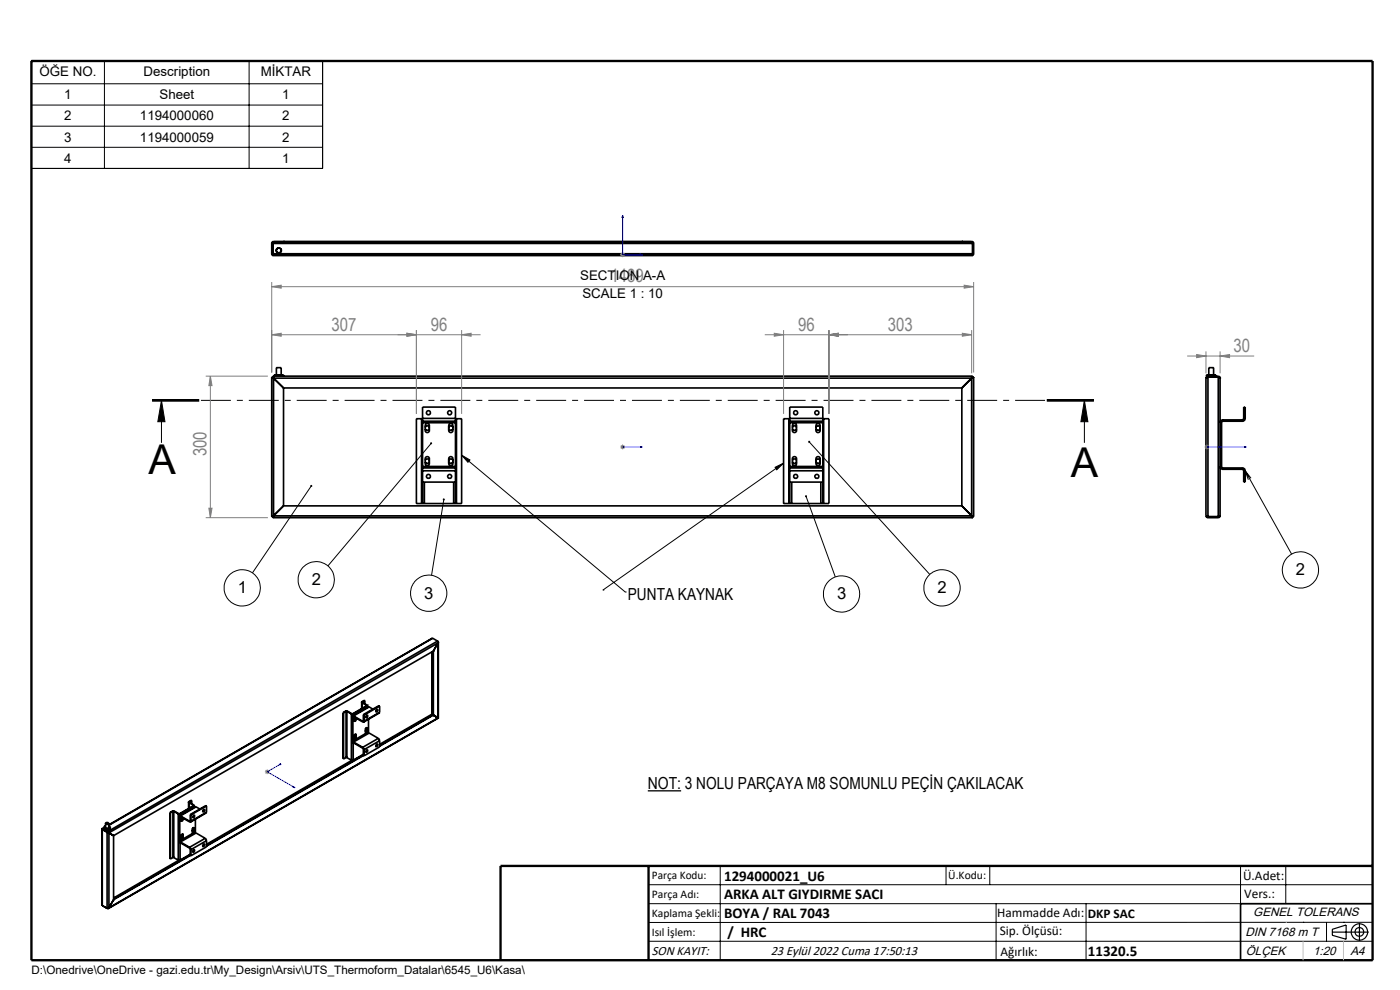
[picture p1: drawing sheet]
<svg xmlns="http://www.w3.org/2000/svg" width="297mm" height="210mm" viewBox="0 0 297 210" stroke-linecap="round" stroke-linejoin="round" font-family="sans-serif">
<g fill="none" stroke="#000" stroke-width=".35">
<path d="M57.7 51.4l.3-.2h148.1l.5 .3v2.4l-.3 .3h-148.4l-.3-.3zM57.9 53.8l.1 .2M57.9 51.6v2.2M57.9 53.8v.1M57.9 53.8h148.4M57.9 51.6h148.4M57.9 51.5v.1M58 51.4l-.1 .2M58 51.4h148.1M60.1 51.2h.1M60.1 51.4h.1M60.1 51.2v.2"/>
<path d="M204 51.2h.1M204 51.4h.1M204 51.2v.2M206.1 51.4l.2 .2M206.3 51.5v.1M206.3 53.8l-.1 .2h-148.2M206.3 53.8v.1M206.3 51.6v2.2M57.9 79.8l.1 .4M57.9 79.8v.2M57.9 79.8h148.4M58.1 79.8v-.3h2v.3"/>
<path d="M58.6 79.5v-1.5h1.1v1.5M206.3 79.8l-.2 .4M206.3 79.8v.2M256.2 79.8h-.3v-.3h2.1v.3M256.3 79.8l-.3 .1-.2 .3M256.3 79.8h2.1M256.3 79.8v30M256.4 79.5v-1.5h1.1v1.5M258.4 79.8l.4 .1v.3M258.4 79.8v30M57.6 80l.4 .2M57.6 80v29.6"/>
<path d="M57.6 80h.3M57.9 80l.1 .2M58 80.2h.1M58 80.2v29.2M58 80.2l2.1 2.1M58 80.2h148.1M60.1 82.3v25M60.1 82.3h143.9M89.4 88.8h.2M89.4 88.8h-1.1v18h1.1M89.4 88.8v18M89.6 88.8v.6"/>
<path d="M89.6 99.3v.6M89.6 89.4v.3M89.6 98.9v.4M89.6 88.8v-2.4h7v2.4M89.6 88.8h7M89.6 89.7v9.2M89.6 99.9v6.9M89.6 89.4h7M89.6 99.9h7M89.6 99.3h7M89.6 89.7h7M89.6 98.9h7"/>
<path d="M90.2 90.9l.2 .4h.5l.2-.4M90.2 97.9l.2 .4h.5l.2-.4M90.2 97.7l.2-.3h.5l.2 .3M90.2 90.7l.2-.4h.5l.2 .4M90.3 97a.44 .44 0 0 1 .5-.1 .44 .44 0 0 1 .3 .4v1a.44 .44 0 0 1-.5 .4 .44 .44 0 0 1-.4-.4v-1.1zM90.3 89.9a.44 .44 0 0 1 .5 0 .44 .44 0 0 1 .3 .4v1a.44 .44 0 0 1-.5 .5 .44 .44 0 0 1-.4-.5v-1.1zM95.2 90.9l.2 .4h.5l.2-.4M95.2 97.9l.2 .4h.5l.2-.4M95.2 97.7l.2-.3h.5l.2 .3M95.2 90.7l.2-.4h.5l.2 .4M95.2 97.1a.46 .46 0 0 1 .6-.2 .46 .46 0 0 1 .3 .4v1a.46 .46 0 0 1-.5 .4 .46 .46 0 0 1-.4-.4zM95.2 90.1a.46 .46 0 0 1 .6-.2 .46 .46 0 0 1 .3 .4v1a.46 .46 0 0 1-.5 .5 .46 .46 0 0 1-.4-.5z"/>
<path d="M96.6 88.8v.6M96.6 99.3v.6M96.6 89.4v.3M96.6 98.9v.4M96.6 88.8h.2M96.6 89.7v9.2M96.6 99.9v6.9M96.8 88.8h1.1v18h-1.1M96.8 88.8v18M167.4 88.8h.1M167.4 88.8h-1.2v18h1.2M167.4 88.8v18"/>
<path d="M167.5 88.8v.6M167.5 99.3v.6M167.5 89.4v.3M167.5 98.9v.4M167.5 88.8v-2.4h7.1v2.4M167.5 88.8h7.1M167.5 89.4h7.1M167.5 99.9h7.1M167.5 99.3h7.1M167.5 89.7h7.1M167.5 98.9h7.1M167.5 89.7v9.2"/>
<path d="M167.5 99.9v6.9M168.1 90.9l.2 .4h.5l.2-.4M168.1 97.9l.2 .4h.5l.2-.4M168.1 97.7l.2-.3h.5l.2 .3M168.1 90.7l.2-.4h.5l.2 .4M168.2 89.9a.44 .44 0 0 1 .5 0 .44 .44 0 0 1 .3 .4v1a.44 .44 0 0 1-.5 .5 .44 .44 0 0 1-.4-.5v-1.1zM168.2 97a.44 .44 0 0 1 .5-.1 .44 .44 0 0 1 .3 .4v1a.44 .44 0 0 1-.5 .4 .44 .44 0 0 1-.4-.4v-1.1zM173.1 90.9l.2 .4h.5l.2-.4M173.1 97.9l.2 .4h.5l.2-.4M173.1 97.7l.2-.3h.5l.2 .3M173.1 90.7l.2-.4h.5l.2 .4M173.2 97a.44 .44 0 0 1 .5-.1 .44 .44 0 0 1 .3 .4v1a.44 .44 0 0 1-.5 .4 .44 .44 0 0 1-.4-.4v-1.1z"/>
<path d="M173.2 89.9a.44 .44 0 0 1 .5 0 .44 .44 0 0 1 .3 .4v1a.44 .44 0 0 1-.5 .5 .44 .44 0 0 1-.4-.5v-1.1zM174.6 88.8v.6M174.6 99.3v.6M174.6 89.4v.3M174.6 98.9v.4M174.6 88.8h.1M174.6 89.7v9.2M174.6 99.9v6.9M174.7 88.8h1.2v18h-1.2M174.7 88.8v18M204 82.3v25M206.1 80.2h.1"/>
<path d="M206.1 80.2v29.2M206.1 80.2l-2.1 2.1M206.3 80l-.2 .2M206.3 80h.3M206.6 80l-.5 .2M206.6 80v29.6M255.8 80.2v29.2M256.3 80l-.5 .2M256.3 80h2.1M256.3 80h-.1M256.4 80h.1M257.5 80h.1"/>
<path d="M258.4 80l.4 .2M258.4 80h.2M258.8 80.2h.1M258.8 80.2v29.2M259.2 98.9l.2 .4M259.2 98.9h-.4a.6 .6 0 0 0 .6 .6M259.2 89.7v9.2M259.4 89.4l-.2 .3M259.4 89.1a.6 .6 0 0 0-.6 .6h.4M259.4 89.4h4.2M259.4 99.3h4.2M259.4 89.1v.3"/>
<path d="M259.4 99.3v.2M259.4 89.1h4.2M259.4 99.5h4.2M263.6 99.5l.2 .4M263.6 99.3a.6 .6 0 0 1 .6 .6M263.6 89.1v.3M263.6 99.3v.2M263.8 88.8l-.2 .3M263.8 88.8v-2.4h.4v2.4M263.8 88.8h.4M263.8 99.9h.4M263.8 99.9v2.4h.4v-2.4"/>
<path d="M264.2 88.8a.6 .6 0 0 1-.6 .6M57.6 109.6h.3M57.9 109.6v.2M57.9 109.8h148.4M58 109.4l-.4 .2M58 109.4l-.1 .2M58 109.4l-.1 .4M58 109.4h.1M58 109.4h148.1M60.1 107.3l-2.1 2.1M60.1 107.3h143.9M89.4 106.8h.2"/>
<path d="M89.6 106.8h.4M89.6 102.3h7M90 106.8h6.2M90 102.3v4.5M96.2 106.8h.4M96.2 102.3v4.5M96.6 106.8h.2M167.4 106.8h.1M167.5 106.8h.5M167.5 102.3h7.1M168 106.8h6.1M168 102.3v4.5"/>
<path d="M174.1 106.8h.5M174.1 102.3v4.5M174.6 106.8h.1M204 107.3l2.1 2.1M206.1 109.4l.5 .2M206.1 109.4l.2 .2M206.1 109.4l.2 .4M206.1 109.4h.1M206.3 109.6v.2M206.3 109.6h.3M255.8 109.4l.5 .2M255.8 109.4l.1 .3 .4 .1"/>
<path d="M256.2 109.6h.1M256.3 109.6h2.1M256.3 109.8h2.1M258.6 109.6h-.2M258.8 109.4l-.4 .2M258.8 109.4l-.4 .4M91.6 138.3v13.2M91.8 135.4l-68.7 39.6M91.8 135.4l1 .6M91.8 135.4l-68.7 39.7M91.8 138.1v13.6M91.9 138.1h.1"/>
<path d="M91.9 138.1l-67.8 39.2M91.9 138.1v13.6M92.8 136l.1 .4M92.8 136l-70 40.4M92.8 136l.1 .1M92.9 136.1h.1M92.9 136.4h.1M92.9 136.1v.3M92.9 136.4l-69.8 40.3M92.9 136.4l-1 1.7M92.9 136.4v15.9M93 136.2l-.1 16.1"/>
<path d="M72.8 151.2l.1 9.8M72.8 151.2h.1M72.9 151.2v9.8M73.3 150.8h.4M73.3 150.8l-.5 .4M73.3 150.8l.1 .1M73.4 150.9h.2M73.4 150.9l-.5 .3M73.4 150.9v9.8M73.6 150.9v9.8M73.6 150.9l.9 .5M73.7 150.8l.9 .6"/>
<path d="M73.7 150.8l-.1 .1M74.5 151.4h.4M74.5 151.4v9.8M74.6 151.4h.2M74.6 151.4h-.1M74.7 157.1l.3 .5M74.7 152l.2 .1M74.7 157.1l.2 .1M74.7 152v5.1M74.8 151.4h.1M74.9 157.2l.1 .2M74.9 152.1v5.1"/>
<path d="M74.9 151.4v.4M74.9 157.5v3.7M75 151.9l-.2-.1-.1 .2M75 152l-.1 .1M75 152l1.9 1.1M75 151.9v.1M75 157.4v.2M75 151.9l1.9 1.1M75 157.4l1.9 1.1M75 157.6l1.9 1.1M75.2 152.1l-.1 .8h.3l.2-.3M75.2 152.1h.1"/>
<path d="M75.2 156h.2M75.2 152.5l.1 .1M75.2 152.5l-.1 .1M75.2 156.3l.1 .1M75.2 156.3l-.1 .1M75.3 155.9l.1 .1M75.3 152.6l-.2 .1M75.3 156.4l-.2 .1M75.4 152.2l-.2 .3M75.4 156h.1M75.4 156l-.2 .3M75.4 155.7v.1"/>
<path d="M75.4 152.5l-.3 .4M75.4 156.3l-.3 .4M75.4 152.5l.2 .1M75.4 152.3v.2M75.4 155.8v.5M75.4 155.8l.2 .1M75.4 156.3l.2 .1M75.4 152.3l-.1 .3M75.4 156.1l-.1 .3M75.6 155.9a.25 .25 0 0 0-.4-.1 .25 .25 0 0 0-.1 .3l.1 .7 .3-.1 .1-.3M75.6 152.3v.3M75.6 155.9v.5"/>
<path d="M76.7 148.9v1.4M76.8 148.8v.3M76.8 149.1l1 .5M76.8 148.8l.1 .1M76.8 149.1v1.1M76.9 148.9v.1M76.9 149l-.1 .1M76.9 149l.9 .5M76.9 158.5l.3 .5M76.9 158.7l.2 .3M76.9 153v.1M76.9 158.5v.2"/>
<path d="M77.1 152.9l-.2 .1M77.1 151.6v1.3M77.1 159v1.3h.1M77.1 151.6l.1 .1M77.1 152.9l.1 .1M77.1 159h.1M77.2 153v.2l-.3-.1M77.2 151.7v1.3M77.2 159v1.3M77.4 148.6l-.5 .3M77.4 148.6l-.6 .2M77.4 148.6v.7"/>
<path d="M77.6 155h.1M77.6 155h-.1M77.6 154.5l.2 .1-.1-.1-.2 .1M77.7 155l-.2 .1M77.7 151.8h.1a.21 .21 0 0 1 .2 .3 .21 .21 0 0 1-.4 0zM77.7 159.2l.2-.1a.2 .2 0 0 1 .1 .3 .2 .2 0 0 1-.4 0zM77.7 154.6l-.1 .4M77.8 154.4h.1M77.8 155l-.3 .4M77.8 149.6v.1M77.8 154.4l.1 .1M77.8 155l.1 .1"/>
<path d="M77.8 154.4v.6M77.8 154.8l-.1 .2M77.8 149.7l-3 1.7M77.8 149.7v.1M77.8 149.5v.3M77.8 149.8l-2.9 1.6M77.8 149.5v.1M77.8 149.8v.3M77.8 159.1v.2M77.9 151.7l-.1 .3-.2 .1M77.9 159.1l-.3 .4M77.9 154.5l-.2-.1-.2 .1v.8"/>
<path d="M77.9 155.1l-.1 .2a.18 .18 0 0 1-.1 .2 .18 .18 0 0 1-.2-.2M77.9 154.5v.6M77.9 149.6v.5M78.2 155.2l.1 .3M78.2 155.2l-3.3 2M78.2 152.6v2.6M78.3 150l-.2-.1-3.3 1.9M78.3 150l-3.3 1.9M78.3 150l.8 .4M78.3 155.5l-3.3 1.9M78.3 155.5l2 1.1M79.8 150.8h.1"/>
<path d="M79.8 150.6h.1a.19 .19 0 0 1 .2 .3 .21 .21 0 0 1-.4-.1zM79.8 158l.1-.1a.2 .2 0 0 1 .2 .3 .2 .2 0 0 1-.4 0zM80 150.5l-.3 .4M80 157.9l-.3 .4M80.3 156.6l.2 .5M80.3 156.6l-3.4 1.9M80.5 151.1l-3.3 2.1M80.5 151.1l-3.3 1.9M80.5 149.8l-3.3 1.9M80.5 149.8v1.3M80.5 157.1v1.3l-3.3 1.9M80.5 149.8l-.1-.1-3.3 1.9"/>
<path d="M80.5 157.1l-3.3 1.9M91.6 151.5l.2 .1M91.6 151.5l-11.1 6.4M91.8 151.6v.1M91.8 151.6l1 .6M91.8 151.6l-11.3 6.5M91.8 151.7h.1M91.8 151.7l-11.3 6.5M91.9 151.7l1 .6M91.9 151.7l-11.4 6.6M92.8 152.2h.1M92.8 152.2l.1 .1"/>
<path d="M92.9 152.3l-69.9 40.4M92.9 152.3l-69.8 40.3M21.6 175.9l.1 16.2M21.7 175.9v.1M21.7 176l1 .6M21.7 176v16.1M21.7 175.9h.1M21.8 175.9h.1M21.8 175.8l-.1 .1M21.8 175.9l-.1 .1M21.8 175.9l1 .6M21.8 175.8l1 .6"/>
<path d="M21.8 175.8v.1M22 175.5v.1M22 175.6l-.3 .2M22 175.6l-.2 .2M22.4 174.7v.8l.2 .2 .5-.2v-.8M22.4 175.1a.38 .38 0 0 0-.3 .5 .38 .38 0 0 0 .5 .3l.4-.1a.34 .34 0 0 0 .4-.3 .34 .34 0 0 0-.3-.4M22.4 174.5h.4a.22 .22 0 0 1 .3 .2 .22 .22 0 0 1-.3 .2 .24 .24 0 0 1-.3-.1 .24 .24 0 0 1-.1-.3zM22.7 176.6l.4 .1M22.7 176.6v16.1l.4-.1M22.8 176.5l.2 .1M22.8 176.4l.3 .3M22.8 176.5l-.1 .1"/>
<path d="M22.8 176.4v.1M23 176.6l.1 .1M23 176.6l1.1 .7M23.1 176.7v15.9M23.1 176.7l1 .6M23.4 175.5a.72 .72 0 0 1-.6 .5 .72 .72 0 0 1-.8-.4M24.1 177.3v13.5M36.1 172.4h.1M36.1 172.4l.1 9.8M36.2 172.4v9.8M36.6 172h.4M36.6 172l-.5 .4"/>
<path d="M36.6 172l.1 .1M36.7 172.1h.2M36.7 172.1l-.5 .3M36.7 172.1v9.8M36.9 172.1v9.8M36.9 172.1l.9 .5M37 172l-.1 .1M37 172l.9 .6M37.8 172.6h.4M37.8 172.6v9.8M37.9 172.6h.2M37.9 172.6h-.1"/>
<path d="M38 178.3l.3 .5M38 173.2l.1 .1M38 178.3l.1 .1M38 173.2v5.1M38.1 172.6h.1M38.1 178.4l.2 .2M38.1 173.3v5.1M38.2 172.6v.4M38.2 178.7v3.7M38.3 173.1l-.2-.1-.1 .2M38.3 173.2l-.2 .1M38.3 173.1l1.9 1.1"/>
<path d="M38.3 173.2l1.9 1.1M38.3 173.1v.1M38.3 178.6v.2M38.3 178.6l1.9 1.1M38.3 178.8l1.9 1.1M38.5 177.2h.2M38.5 173.3l-.1 .8 .2 .1 .2-.4M38.5 173.7l.1 .1M38.5 173.7l-.1 .1M38.5 177.5l.1 .1M38.5 177.5l-.1 .1M38.6 177.1v.1"/>
<path d="M38.6 177.6l-.2 .1M38.6 173.8l-.2 .1M38.6 173.4l-.1 .3M38.6 177.2h.1M38.6 177.2l-.1 .3M38.7 176.9v.1M38.7 173.7l-.3 .4M38.7 177.5l-.3 .4M38.7 173.7l.1 .1M38.7 173.5v.2M38.7 177v.5M38.7 177l.1 .1"/>
<path d="M38.7 177.5l.1 .1M38.7 177.3l-.1 .3M38.7 173.5l-.1 .3M38.8 177.1a.25 .25 0 0 0-.3-.1 .25 .25 0 0 0-.1 .3l.1 .7 .3-.1v-.3M38.8 173.5v.3M38.8 177.1v.5M40 170.1v1.4M40.1 170v.2M40.1 170l.1 .1M40.1 170.2l.9 .6M40.1 170.2v1.2M40.2 170.1v.1"/>
<path d="M40.2 170.2l.9 .5M40.2 170.2h-.1M40.2 179.7l.3 .5M40.2 179.9l.2 .2M40.2 174.2v.1M40.2 179.7v.2M40.4 174.1l-.2 .1M40.4 174.1l.1 .1M40.4 172.8v1.3M40.4 172.8l.1 .1M40.5 174.2l-.1 .2-.2-.1M40.5 172.9v1.3"/>
<path d="M40.7 169.8l-.6 .2M40.7 169.8l-.5 .3M40.7 169.8v.7M40.9 176.1l.1 .1M40.9 176.1l-.2 .1M40.9 175.7l.1 .2v-.2l-.2 .1M41 176.2l-.3 .1M41 173h.1a.21 .21 0 0 1 .1 .3 .21 .21 0 0 1-.3 0zM41 175.8l-.1 .3M41 176.2l-.2 .4M41 170.8v.1M41 175.6l.2 .1"/>
<path d="M41 175.6v.6M41 176.2l.2 .1M41 170.9l-2.9 1.7M41 170.9h.1M41 176v.2M41.1 170.7v.2M41.1 170.9l-2.9 1.7M41.1 170.7l-.1 .1M41.1 170.9v.4M41.1 172.9v.3l-.2 .1M41.2 175.7l-.2-.1-.2 .1-.1 .8a.24 .24 0 0 0 .4 .1 .24 .24 0 0 0 .1-.3M41.2 175.7v.6"/>
<path d="M41.2 170.8v.4M41.5 176.5l.1 .2M41.5 173.8v2.7M41.5 176.5l-3.4 1.9M41.6 171.2l-.2-.1-3.3 1.9M41.6 171.2l-3.3 1.9M41.6 171.2l.8 .4M41.6 176.7l-3.3 1.9M41.6 176.7l1.9 1.1M43 172h.1M43.1 171.8h.1a.19 .19 0 0 1 .1 .3 .19 .19 0 0 1-.3-.1zM43.1 179.1h.2a.22 .22 0 0 1 .1 .3 .22 .22 0 0 1-.4 0z"/>
<path d="M43.3 171.7l-.3 .4M43.3 179.1l-.3 .4M43.5 177.8l.3 .5M43.5 177.8l-3.3 1.9M43.8 172.3l-3.4 2.1M43.8 170.9l-3.3 2M43.8 170.9v1.4M43.8 178.3v1.3l-3.3 1.9M43.8 172.3l-3.3 1.9M43.8 170.9h-.1l-3.3 1.9M43.8 178.3l-3.3 1.9M73.4 160.7h.2"/>
<path d="M73.4 160.7l-.5 .3M73.6 160.7l.9 .5M74.5 161.2h.4M74.6 161.3l-30.8 17.8M77.1 160.1l-33.3 19.2M77.1 160l-2.2 1.2M77.1 160.2l-33.3 19.2M77.1 160.3l-33.3 19.2M21.7 192.1l1.1 .6M21.8 192.1h.1M22.8 192.7h.1M23.1 192.6h.1"/>
<path d="M23.1 192.6l-.3 .1M24.1 190.8h.1M24.1 190.8l-1 1.8M36.7 181.9h.2M36.7 181.9l-.5 .3M36.9 181.9l.9 .5M37.8 182.4h.4M37.9 182.5l-13.8 8M40.4 180.1v1.4h.1M40.4 180.1l.1 .1M40.4 181.2l-2.2 1.2M40.4 181.3l-16.3 9.4"/>
<path d="M40.4 181.5l-16.3 9.3M40.5 180.2v1.3M41 180.4l.1-.1a.19 .19 0 0 1 .1 .3 .19 .19 0 0 1-.3 0zM41.1 180.3v.2M41.1 180.3l-.2 .4M291.2 191.7h-28v12"/>
<circle cx="59.1" cy="53.1" r=".56"/>
<circle cx="59.1" cy="53.1" r=".5"/>
<circle cx="90.9" cy="87.5" r=".43"/>
<circle cx="95.4" cy="87.6" r=".42"/>
<circle cx="168.8" cy="87.5" r=".43"/>
<circle cx="173.3" cy="87.5" r=".43"/>
<circle cx="90.9" cy="101.1" r=".43"/>
<circle cx="95.4" cy="101.1" r=".42"/>
<circle cx="168.8" cy="101.1" r=".43"/>
<circle cx="173.3" cy="101.1" r=".43"/>
</g>
<g fill="none" stroke="#000" stroke-width=".21">
<path d="M6.7 12.8h61.7v22.9h-61.7zM6.7 17.8h61.7M22.2 12.8v22.9M52.8 12.8v22.9M6.7 22.3h61.7M6.7 26.8h61.7M6.7 31.2h61.7M57.9 52l-.3 .1M58.6 51.2l-.3 .2M64.7 54l-.2 .2M69.2 54l-.2 .2M78.2 54l-.2 .2"/>
<path d="M82.7 54l-.2 .2M91.7 54l-.2 .2M96.2 54l-.2 .2M105.2 54l-.2 .2M109.6 54l-.2 .2M118.6 54l-.2 .2M123.1 54l-.2 .2M132.1 54l-.2 .2M136.6 54l-.2 .2M145.6 54l-.2 .2M150 54l-.1 .2M159 54l-.2 .2"/>
<path d="M163.5 54l-.2 .2M172.5 54l-.2 .2M177 54l-.2 .2M186 54l-.2 .2M190.5 54l-.2 .2M199.5 54l-.3 .2M203.9 54l-.2 .2M206.5 51.5l-.2 .1M32.3 85.1h10zM32.3 84.9h10M32.3 84.7h10M34.3 84.9l.7 4.6h-1.5z"/>
<path d="M34.3 84.9v9M91.5 94l-21.9 26M97.9 96.5l34.7 29.1M97.9 96.5l1.8 1.1-.4 .5zM164.4 99.1l1.8-.9-1.4 1.5zM166.2 98.2l-38.3 27M171.7 93.7l25.5 28.1M222.1 84.9h10M222.1 84.7h10M222.1 85.1h10M230 84.9l.8 4.6h-1.5zM230 84.9v9"/>
<path d="M264.2 99.9l9.8 17.6M264.2 99.9l1.2 1.6M264.2 99.9l.6 1.9M66 103.1l-12.4 18.4M94.2 105.9l-2.7 16.2M171 105.3l6.2 17.1M127.9 125.2h.1M132.6 125.6h.1M137.6 187.7h153.6M137.6 191.7h153.6M137.6 199.7h153.6M152.8 183.7v20"/>
<path d="M200.7 183.7v4M210 183.7v4M211.3 191.7v12M230.4 191.7v12M263.2 183.7v20M272.8 183.7v8M276.4 195.6h.1M281.4 195.6v4.1M285 195.6h.1M291.2 195.6l-153.6 .1"/>
<circle cx="51.4" cy="124.7" r="3.8"/>
<circle cx="67.1" cy="123" r="3.9"/>
<circle cx="90.9" cy="125.8" r="3.8"/>
<circle cx="178.5" cy="126" r="3.8"/>
<circle cx="199.8" cy="124.7" r="3.8"/>
<circle cx="275.9" cy="120.9" r="3.9"/>
</g>
<path d="M137.4 167.8h7.1" fill="none" stroke="#000" stroke-width=".28"/>
<g fill="none" stroke="#000" stroke-width=".25">
<path d="M282.6 197.7h7.8M282.6 197.1l3-.9v3l-3-.8zM288.4 195.8v3.8M106.2 203.7h185"/>
<circle cx="288.4" cy="197.7" r="1.74"/>
<circle cx="288.4" cy="197.7" r=".93"/>
</g>
<g fill="none" stroke="#00f" stroke-width=".21">
<path d="M132.1 45.7l.1 .4h-.2zM132.1 45.7v8.3h4.1M135.8 53.9l.4 .1-.4 .1zM132 94.8h.2zM132.1 94.8h.1M132.1 94.8h4.1M136.2 94.8h-.4h.4M255.9 94.8h.3zM256 94.8h.1M256 94.8h8.4M264.4 94.8h-.5h.5M59.3 162.1l.3-.1-.2 .2z"/>
<path d="M59.6 162l-2.9 1.7 5.9 3.4M62.2 167l.2-.1 .2 .2z"/>
</g>
<g fill="none" stroke="#808080" stroke-width=".21">
<path d="M57.6 59.8v19.2M131.6 54h1M131.7 53.7l.7 .7M132.1 53.5v1M132.4 53.7l-.7 .7M206.6 59.8v19.2M43.6 79.8h13.2M44.6 79.8l.4 2h-.7zM44.6 79.8v30M57.6 60.8l2.1-.3v.6zM57.6 71l2.1-.3v.6zM57.6 60.8h149"/>
<path d="M86.3 70.7l2 .3-2 .3zM88.3 70v17.8M97.9 71l2-.3v.6zM97.9 70v17.8M102 71h-44.4M162.2 71h43.9M164.3 70.7l1.9 .3-1.9 .3zM166.2 70v17.8M175.9 71l1.9-.3v.6zM175.9 70v17.8M204.2 70.7l1.9 .3-1.9 .3zM204.5 60.5l2.1 .3-2.1 .3z"/>
<path d="M206.1 70v9.2M251.8 75.5h14.3M253.9 75.2l1.9 .3-1.9 .4zM255.8 74.5v4.7M258.8 75.5l2-.3v.7zM258.8 74.5v4.7M131.6 94.8h1M131.7 94.5l.7 .7M132.1 94.3v1M132.4 94.5l-.7 .7M255.6 94.8h.9M255.7 94.5l.7 .7"/>
<path d="M256 94.3v1M256.4 94.5l-.7 .7M43.6 109.8h13.2M44.3 107.8h.7l-.4 2zM56.2 163.7h1M56.3 163.4l.7 .7M56.7 163.2v1M57 163.4l-.7 .7"/>
</g>
<path d="M232.1 84.9h-199.8" fill="none" stroke="#000" stroke-width=".21" stroke-dasharray="6.3 1.3 1.3 1.3" stroke-dashoffset="-.2" stroke-linecap="butt"/>
<path d="M6.7 12.9h284.5v190.8h-284.5zM137.6 183.7v20M291.2 183.7h-185v20" fill="none" stroke="#000" stroke-width=".5"/>
<path d="M276.4 199.7v4M285 199.7v4" fill="none" stroke="#c0c0c0" stroke-width=".21"/>
<path d="M272.8 195.6h.1" fill="none" stroke="#c0c0c0" stroke-width=".25"/>
<g fill="#000">
<path d="M97.9 96.5l1.8 1.1-.4 .5zM164.4 99.1l1.8-.9-1.4 1.5zM65.9 102.9a.21 .21 0 0 0 0 .3 .21 .21 0 0 0 .3 0 .21 .21 0 0 0-.1-.3l-.1 .2 .1-.2zM94 105.8a.23 .23 0 0 0 0 .3 .23 .23 0 0 0 .4-.1 .23 .23 0 0 0-.2-.3v.2v-.2zM91.3 93.8a.22 .22 0 0 0-.1 .4 .22 .22 0 0 0 .4 0 .22 .22 0 0 0 0-.3l-.1 .1 .1-.1zM170.9 105.1a.22 .22 0 0 0 0 .4 .22 .22 0 0 0 .3-.2 .22 .22 0 0 0-.3-.3l.1 .3zM171.6 93.5l.1 .2-.2-.2a.22 .22 0 0 0 .1 .4 .22 .22 0 0 0 .3-.3 .22 .22 0 0 0-.3-.1z"/>
<path d="M230 84.9l.8 4.6h-1.5zM34.3 84.9l.7 4.6h-1.5z"/>
</g>
<g fill="#00f">
<path d="M135.8 94.8h.4zM132 94.8h.2z"/>
<path d="M255.9 94.8h.3zM263.9 94.8h.5zM59.3 162.1l.1 .1 .2-.2zM62.2 167l.4 .1-.2-.2zM135.8 53.9l.4 .1-.4 .1zM132.1 45.7l.1 .4h-.2zM135.8 53.9l.4 .1-.4 .1zM132.1 45.7l.1 .4h-.2z"/>
</g>
<g fill="#808080">
<path d="M86.3 70.7l2 .3-2 .3zM97.9 71l2-.3v.6zM175.9 71l1.9-.3v.6zM204.2 70.7l1.9 .3-1.9 .3zM164.3 70.7l1.9 .3-1.9 .3zM175.9 71l1.9-.3v.6z"/>
<path d="M44.6 79.8l.4 2h-.7zM44.3 107.8h.7l-.4 2z"/>
<path d="M57.6 60.8l2.1-.3v.6zM204.5 60.5l2.1 .3-2.1 .3zM57.6 71l2.1-.3v.6zM86.3 70.7l2 .3-2 .3zM253.9 75.2l1.9 .3-1.9 .4zM258.8 75.5l2-.3v.7z"/>
</g>
<g font-size="8.7">
<text x="31.5" y="100.6">A</text>
<text x="227.2" y="101.1">A</text>
</g>
<g font-size="3.9" fill="#808080">
<text x="129.5" y="59.9">1489</text>
<text x="70.4" y="70.1">307</text>
<text x="91.4" y="70.1">96</text>
<text x="169.3" y="70.1">96</text>
<text x="188.4" y="70.1">303</text>
<text x="261.6" y="74.6">30</text>
<text x="43.8" y="96.8" transform="rotate(-90 43.8 96.8)">300</text>
</g>
<g font-size="3.5">
<text x="50.4" y="125.8">1</text>
<text x="66.1" y="124.1">2</text>
<text x="198.9" y="125.8">2</text>
<text x="274.9" y="122">2</text>
<text x="90" y="127">3</text>
<text x="133.2" y="127.4">PUNTA KAYNAK</text>
<text x="177.6" y="127.1">3</text>
<text x="137.4" y="167.4">NOT: 3 NOLU PARÇAYA M8 SOMUNLU PEÇİN ÇAKILACAK</text>
</g>
<g font-size="3.2">
<text x="153.6" y="190.8">ARKA ALT GIYDIRME SACI</text>
<text x="153.6" y="186.8">1294000021_U6</text>
<text x="153.6" y="194.8">BOYA / RAL 7043</text>
<text x="154.3" y="198.8">/ HRC</text>
<text x="230.8" y="202.8">11320.5</text>
</g>
<g font-size="2.8">
<text x="8.4" y="16.1">ÖĞE NO.</text>
<text x="30.5" y="16.1">Description</text>
<text x="55.3" y="16.1">MİKTAR</text>
<text x="13.6" y="21.1">1</text>
<text x="33.8" y="21.1">Sheet</text>
<text x="59.9" y="21.1">1</text>
<text x="13.6" y="25.5">2</text>
<text x="29.7" y="25.5">1194000060</text>
<text x="59.9" y="25.5">2</text>
<text x="13.6" y="30">3</text>
<text x="13.6" y="34.5">4</text>
<text x="29.7" y="30">1194000059</text>
<text x="59.9" y="30">2</text>
<text x="59.9" y="34.5">1</text>
<text x="123.1" y="59.5">SECTION A-A</text>
<text x="123.6" y="63.3">SCALE 1 : 10</text>
<text x="263.7" y="186.7">Ü.Adet:</text>
<text x="263.9" y="190.5">Vers.:</text>
<text x="211.5" y="194.5">Hammadde Adı:</text>
<text x="230.8" y="194.7">DKP SAC</text>
<text x="138.3" y="202.6">SON KAYIT:</text>
<text x="163.5" y="202.6">23 Eylül 2022 Cuma 17:50:13</text>
<text x="212.1" y="198.4">Sip. Ölçüsü:</text>
<text x="212.2" y="202.7">Ağırlık:</text>
</g>
<g font-size="2.6">
<text x="265.9" y="194.4">GENEL TOLERANS</text>
<text x="264.2" y="198.5">DIN 7168 m T</text>
<text x="264.3" y="202.6">ÖLÇEK</text>
<text x="278.5" y="202.6">1:20</text>
<text x="286.5" y="202.6">A4</text>
</g>
<g font-size="2.5">
<text x="138.3" y="186.4">Parça Kodu:</text>
<text x="138.3" y="190.5">Parça Adı:</text>
<text x="201.2" y="186.5">Ü.Kodu:</text>
<text x="138.3" y="194.5">Kaplama Şekli:</text>
<text x="138.3" y="198.6">Isıl İşlem:</text>
<text x="6.7" y="206.7">D:\Onedrive\OneDrive - gazi.edu.tr\My_Design\Arsiv\UTS_Thermoform_Datalar\6545_U6\Kasa\</text>
</g>
</svg>
